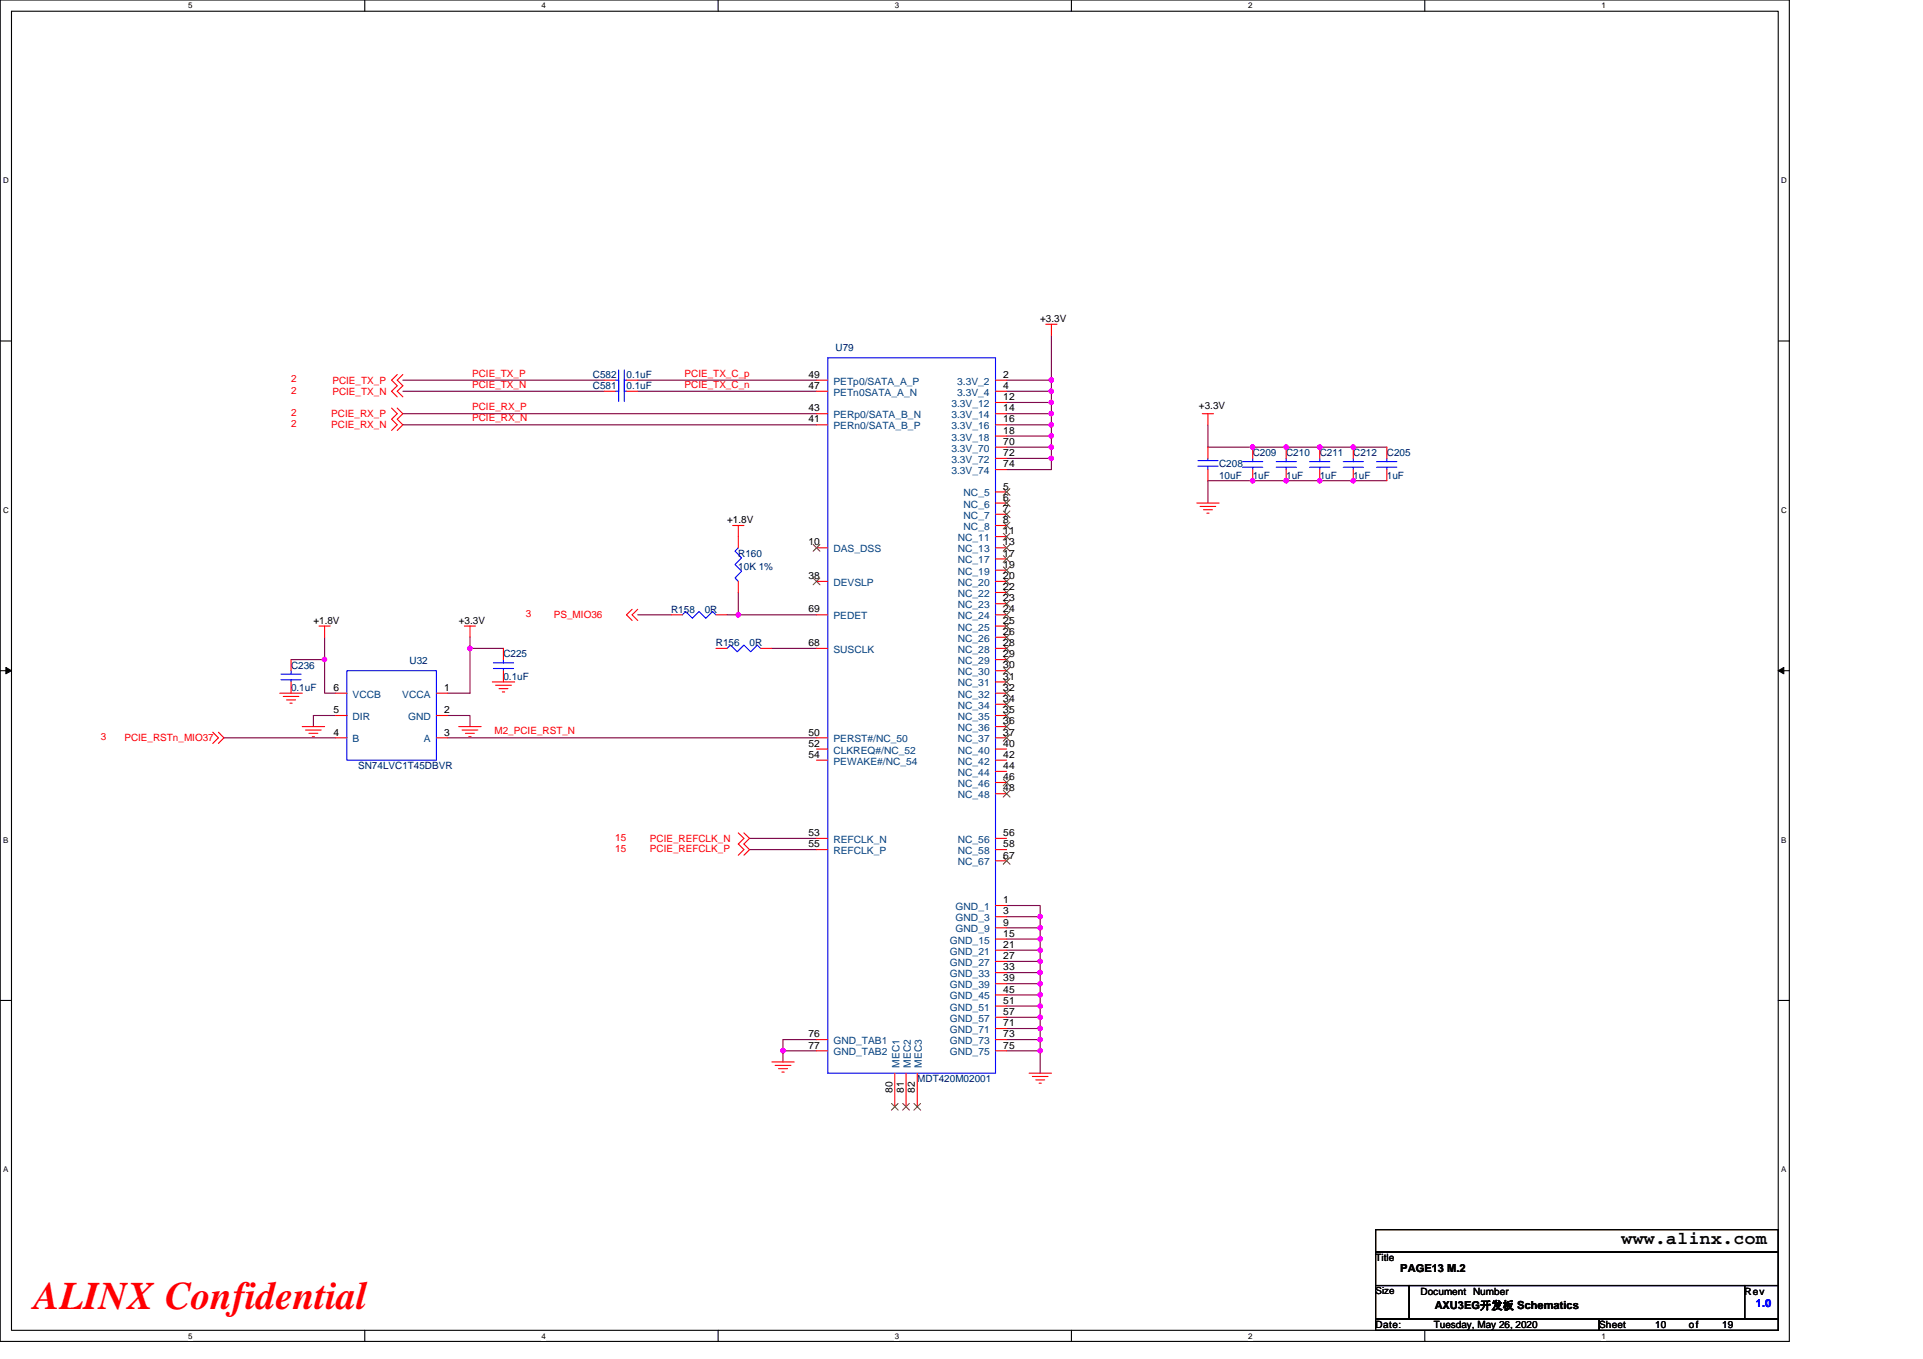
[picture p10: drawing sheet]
<svg xmlns="http://www.w3.org/2000/svg" width="297mm" height="210mm" viewBox="0 0 297 210" stroke-linecap="round" stroke-linejoin="round" font-family="sans-serif">
<path d="M0 0h276.4v207.3h-276.4zM1.8 1.7h272.9v203.8h-272.9z" fill="none" stroke="#000" stroke-width=".17"/>
<g fill="#fff">
<path d="M29.1 .2h.6v1.4h-.6z"/>
<path d="M29.1 205.7h.6v1.4h-.6z"/>
</g>
<path d="M56.3 0v1.7M56.3 205.5v1.8" fill="none" stroke="#000" stroke-width=".17"/>
<g fill="#fff">
<path d="M83.6 .2h.7v1.4h-.7z"/>
<path d="M83.6 205.7h.7v1.4h-.7z"/>
</g>
<path d="M110.9 0v1.7M110.9 205.5v1.8" fill="none" stroke="#000" stroke-width=".17"/>
<g fill="#fff">
<path d="M138.2 .2h.7v1.4h-.7z"/>
<path d="M138.2 205.7h.7v1.4h-.7z"/>
</g>
<path d="M165.5 0v1.7M165.5 205.5v1.8" fill="none" stroke="#000" stroke-width=".17"/>
<g fill="#fff">
<path d="M192.8 .2h.6v1.4h-.6z"/>
<path d="M192.8 205.7h.6v1.4h-.6z"/>
</g>
<path d="M220.1 0v1.7M220.1 205.5v1.8" fill="none" stroke="#000" stroke-width=".17"/>
<g fill="#fff">
<path d="M247.4 .2h.6v1.4h-.6z"/>
<path d="M247.4 205.7h.6v1.4h-.6z"/>
<path d="M.5 27.2h.8v1.4h-.8z"/>
<path d="M275.1 27.2h.9v1.4h-.9z"/>
<path d="M.5 78.1h.8v1.4h-.8z"/>
<path d="M275.1 78.1h.9v1.4h-.9z"/>
</g>
<path d="M0 52.7h1.8M274.7 52.7h1.7" fill="none" stroke="#000" stroke-width=".17"/>
<g fill="#fff">
<path d="M.5 129.1h.8v1.4h-.8z"/>
<path d="M275.1 129.1h.8v1.4h-.8z"/>
</g>
<path d="M0 103.6h1.8M274.7 103.6h1.7" fill="none" stroke="#000" stroke-width=".17"/>
<path d="M.9 103.1l.9 .5-.9 .5zM274.7 103.6l.8-.5v1z" fill="#000" stroke="#000" stroke-width=".15"/>
<g fill="#fff">
<path d="M.5 180h.8v1.4h-.8z"/>
<path d="M275.1 180h.8v1.4h-.8z"/>
</g>
<path d="M0 154.6h1.8M274.7 154.6h1.7M212.5 190h62.2v3.5h-62.2zM212.5 193.5h62.2v5.1h-62.2zM212.5 198.6h5.2v5.2h-5.2zM217.7 198.6h51.8v5.2h-51.8zM269.5 198.6h5.2v5.2h-5.2zM212.5 203.8h34.5v1.7h-34.5zM247 203.8h27.7v1.7h-27.7z" fill="none" stroke="#000" stroke-width=".17"/>
<g fill="none" stroke="#800040" stroke-width=".17">
<path d="M62.2 58.7h31.1M98.5 58.7h27.6M155.5 58.7h6.9M162.4 51.8v6.9M162.4 58.7v1.8M62.2 63.9h63.9M62.2 65.6h63.9M62.2 60.5h31.1M98.5 60.5h27.6M155.5 60.5h6.9M155.5 62.2h6.9M155.5 63.9h6.9"/>
<path d="M155.5 65.6h6.9M155.5 70.8h6.9v1.8h-6.9M155.5 67.4h6.9M155.5 69.1h6.9v1.7M162.4 60.5v1.7M162.4 63.9v1.7M162.4 62.2v1.7M162.4 65.6v1.8M162.4 67.4v1.7M186.6 65.6v3.5h27.6M214.2 74.3h-27.6v3.4M50.1 98.5v3.4"/>
<path d="M72.6 98.5v1.7M98.5 95h5.2M112.3 95h1.7M114 91.5v3.5M114 95h12.1M34.6 114h17.3M45 101.9h5.1M50.1 101.9v5.2h1.8M51.9 110.6h-3.5v1.7M69.1 110.6h3.5v1.7M69.1 114h57M72.6 100.2h5.2"/>
<path d="M72.6 100.2v6.9h-3.5M119.2 100.2h6.9M115.8 129.5h10.3M115.8 131.3h10.3M155.5 139.9h5.2v1.7M155.5 141.6h5.2v1.8M155.5 143.4h5.2M155.5 146.8h5.2M155.5 148.5h5.2M155.5 150.3h5.2M155.5 152h5.2M155.5 153.7h5.2"/>
<path d="M155.5 155.4h5.2M155.5 157.2h5.2M155.5 158.9h5.2M155.5 145.1h5.2M160.7 146.8v1.7M160.7 143.4v1.7M160.7 148.5v3.5M160.7 152v3.4M160.7 157.2v1.7M160.7 155.4v1.8M160.7 158.9v1.7M160.7 145.1v1.7"/>
<path d="M120.9 162.4v1.7M120.9 162.4h5.2M126.1 160.6h-5.2v1.8M155.5 160.6h5.2M155.5 162.4h5.2M160.7 160.6v1.8M160.7 162.4v3.4"/>
</g>
<g fill="#f0f" stroke="#f0f" stroke-width=".17">
<circle cx="209" cy="74.3" r=".34"/>
<circle cx="203.9" cy="74.3" r=".34"/>
<circle cx="193.5" cy="74.3" r=".34"/>
<circle cx="198.7" cy="74.3" r=".34"/>
<circle cx="193.5" cy="69.1" r=".34"/>
<circle cx="209" cy="69.1" r=".34"/>
<circle cx="203.9" cy="69.1" r=".34"/>
<circle cx="198.7" cy="69.1" r=".34"/>
<circle cx="162.4" cy="58.7" r=".34"/>
<circle cx="162.4" cy="65.6" r=".34"/>
<circle cx="162.4" cy="63.9" r=".34"/>
<circle cx="162.4" cy="62.2" r=".33"/>
<circle cx="162.4" cy="60.4" r=".34"/>
<circle cx="120.9" cy="162.3" r=".34"/>
<circle cx="160.7" cy="143.4" r=".34"/>
<circle cx="160.7" cy="148.5" r=".33"/>
<circle cx="160.7" cy="146.8" r=".34"/>
<circle cx="160.7" cy="150.3" r=".34"/>
<circle cx="160.7" cy="152" r=".34"/>
<circle cx="160.7" cy="153.7" r=".34"/>
<circle cx="160.7" cy="158.9" r=".34"/>
<circle cx="160.7" cy="157.2" r=".33"/>
<circle cx="160.7" cy="155.4" r=".34"/>
<circle cx="160.7" cy="160.6" r=".34"/>
<circle cx="160.7" cy="145.1" r=".34"/>
<circle cx="160.7" cy="162.3" r=".34"/>
<circle cx="160.7" cy="141.6" r=".34"/>
<circle cx="162.4" cy="67.3" r=".34"/>
<circle cx="162.4" cy="69.1" r=".34"/>
<circle cx="162.4" cy="70.8" r=".33"/>
<circle cx="72.6" cy="100.2" r=".34"/>
<circle cx="50.1" cy="101.9" r=".34"/>
<circle cx="114" cy="95" r=".34"/>
</g>
<g fill="none" stroke="#f00" stroke-width=".17">
<path d="M61.4 57.9l-.9 .8 .9 .9-.9 .9 .9 .8M62.2 57.9l-.8 .8 .8 .9-.8 .9 .8 .8M93.3 58.7h1.7M96.8 58.7h1.7M126.1 58.7h1.8M153.8 58.7h1.7M161.5 50.1h1.8M162.4 50.1v1.7M60.5 63.1l.9 .8-.9 .9 .9 .8-.9 .9M61.4 63.1l.8 .8-.8 .9 .8 .8-.8 .9M93.3 60.5h1.7M96.8 60.5h1.7"/>
<path d="M126.1 60.5h1.8M126.1 65.6h1.8M126.1 63.9h1.8M153.8 60.5h1.7M153.8 62.2h1.7M153.8 63.9h1.7M153.8 65.6h1.7M153.8 67.4h1.7M153.8 69.1h1.7M153.8 70.8h1.7M153.8 72.6h1.7M153.8 76h1.7"/>
<path d="M153.8 77.7h1.7M153.8 79.5h1.7M184.9 77.7h3.4M185.4 78.3h2.4M185.7 63.9h1.7M185.9 78.8h1.4M186.4 79.3h.4M186.6 63.9v1.7M186.6 69.1v1.7M186.6 72.6v1.7M193.5 72.6v1.7M193.5 69.1v1.7"/>
<path d="M198.7 72.6v1.7M198.7 69.1v1.7M203.9 72.6v1.7M203.9 69.1v1.7M209 72.6v1.7M209 69.1v1.7M214.2 72.6v1.7M214.2 69.1v1.7M49.3 96.7h1.7M50.1 96.7v1.8M71.7 96.7h1.7M72.6 96.7v1.8"/>
<path d="M97.6 94.1l-.8 .9 .8 .9M98.5 94.1l-.9 .9 .9 .9M103.7 95h1.7M110.6 95h1.7M113.2 81.2h1.7M114 81.2v3.4M114 89.8v1.7M126.1 84.6h1.8M126.1 89.8h1.8M126.1 95h1.8M153.8 81.2h1.7M153.8 82.9h1.7"/>
<path d="M153.8 84.6h1.7M153.8 86.4h1.7M153.8 88.1h1.7M153.8 89.8h1.7M153.8 91.5h1.7M153.8 95h1.7M153.8 96.7h1.7M153.8 98.5h1.7M153.8 93.3h1.7M32.9 113.1l.8 .9-.8 .9M33.7 113.1l.9 .9-.9 .9M43.2 107.1h3.5"/>
<path d="M43.7 107.6h2.5M44.3 108.1h1.4M44.8 108.6h.3M45 105.4v1.7M45 101.9v1.7M46.7 112.3h3.4M47.2 112.8h2.4M47.7 113.3h1.4M48.2 113.8h.4M51.9 114h1.7M51.9 110.6h1.7M51.9 107.1h1.7"/>
<path d="M67.4 107.1h1.7M67.4 110.6h1.7M67.4 114h1.7M70.9 112.3h3.4M71.4 112.8h2.4M71.9 113.3h1.4M72.4 113.8h.4M76 105.4h3.5M76.6 105.9h2.4M77.1 106.4h1.4M77.6 106.9h.4M77.8 103.6v1.8"/>
<path d="M77.8 100.2v1.7M110.6 100.2h1.7M117.5 100.2h1.7M126.1 100.2h1.8M126.1 114h1.8M126.1 115.7h1.8M126.1 117.5h1.8M153.8 115.7h1.7M153.8 119.2h1.7M153.8 117.5h1.7M153.8 100.2h1.7M153.8 101.9h1.7"/>
<path d="M153.8 103.6h1.7M153.8 105.4h1.7M153.8 107.1h1.7M153.8 108.8h1.7M153.8 110.6h1.7M153.8 112.3h1.7M153.8 114h1.7M114 128.7l.9 .8-.9 .9 .9 .9-.9 .8M114.9 128.7l.9 .8-.9 .9 .9 .9-.9 .8M126.1 131.3h1.8M126.1 129.5h1.8M153.8 120.9h1.7"/>
<path d="M153.8 122.6h1.7M153.8 133h1.7M153.8 129.5h1.7M153.8 131.3h1.7M153.8 139.9h1.7M153.8 141.6h1.7M153.8 143.4h1.7M153.8 145.1h1.7M153.8 146.8h1.7M153.8 148.5h1.7M153.8 150.3h1.7M153.8 152h1.7"/>
<path d="M153.8 153.7h1.7M153.8 155.4h1.7M153.8 157.2h1.7M153.8 158.9h1.7M119.2 164.1h3.5M119.7 164.6h2.5M120.3 165.1h1.3M120.8 165.7h.3M126.1 160.6h1.8M126.1 162.4h1.8M138.2 165.8v5.2M140 165.8v5.2"/>
<path d="M141.7 165.8v5.2M153.8 160.6h1.7M153.8 162.4h1.7M159 165.8h3.4M159.5 166.3h2.4M160 166.9h1.4M160.5 167.4h.3"/>
</g>
<g fill="none" stroke="#00f" stroke-width=".17">
<path d="M95 58.7h.6M95.6 57.2v3.1M95.6 58.9v3.1M96.4 57.2v3.1M96.4 58.9v3.1M96.4 58.7h.4M127.9 55.3h25.9v110.5h-25.9zM95 60.5h.6M96.4 60.5h.4M185 72h3.1M185 71.2h3.1M186.6 70.8v.4"/>
<path d="M186.6 72v.6M191.9 71.3h3.1M191.9 72.2h3.1M193.5 72.2v.4M193.5 70.8v.5M197.1 71.3h3.1M197.1 72.2h3.1M198.7 72.2v.4M198.7 70.8v.5M202.3 71.3h3.1M202.3 72.2h3.1M203.9 72.2v.4"/>
<path d="M203.9 70.8v.5M207.5 71.3h3.1M207.5 72.2h3.1M209 72.2v.4M209 70.8v.5M212.7 71.3h3.1M212.7 72.2h3.1M214.2 72.2v.4M214.2 70.8v.5M105.4 95l.5-.5 1.1 1 1-1 1 1 1.1-1 .5 .5M114 84.6l-.5 .6 1.1 1-1.1 1 1.1 1.1-1.1 1 .5 .5M43.4 104.2h3.1"/>
<path d="M43.4 105h3.1M45 105v.4M45 103.6v.6M53.6 103.6h13.8v13.9h-13.8zM76.2 102.4h3.1M76.2 103.3h3.1M77.8 103.3v.3M77.8 101.9v.5M112.3 100.2l.5-.5 1.1 1 1-1 1 1 1.1-1 .5 .5"/>
</g>
<g fill="none" stroke="#804000" stroke-width=".15">
<path d="M155 75.5l1 1M155 77.2l1 1.1M155 79l1 1M156 75.5l-1 1M156 77.2l-1 1.1M156 79l-1 1M125.6 84.1l1.1 1.1M125.6 89.3l1.1 1.1M126.6 84.1l-1 1.1M126.6 89.3l-1 1.1M155 80.7l1 1M155 82.4l1 1"/>
<path d="M155 84.1l1 1.1M155 85.9l1 1M155 87.6l1 1M155 89.3l1 1.1M155 91l1 1.1M155 94.5l1 1M155 96.2l1 1.1M155 98l1 1M155 99.7l1 1M155 92.8l1 1M156 80.7l-1 1M156 82.4l-1 1"/>
<path d="M156 84.1l-1 1.1M156 85.9l-1 1M156 87.6l-1 1M156 89.3l-1 1.1M156 91l-1 1.1M156 94.5l-1 1M156 96.2l-1 1.1M156 98l-1 1M156 99.7l-1 1M156 92.8l-1 1M155 101.4l1 1M155 103.1l1 1.1"/>
<path d="M155 104.9l1 1M155 106.6l1 1M155 108.3l1 1M155 110l1 1.1M155 111.8l1 1M155 113.5l1 1M156 101.4l-1 1M156 103.1l-1 1.1M156 104.9l-1 1M156 106.6l-1 1M156 108.3l-1 1M156 110l-1 1.1"/>
<path d="M156 111.8l-1 1M156 113.5l-1 1M155 120.4l1 1M155 122.1l1 1.1M155 132.5l1 1M156 120.4l-1 1M156 122.1l-1 1.1M156 132.5l-1 1M137.7 170.5l1 1M138.7 170.5l-1 1M139.4 170.5l1.1 1M140.5 170.5l-1.1 1"/>
<path d="M141.2 170.5l1 1M142.2 170.5l-1 1"/>
</g>
<text font-size="6" fill="#f00" x="5.2" y="202.3">ALINX Confidential</text>
<text font-size="2.8" x="250.5" y="192.3">www.alinx.com</text>
<g font-size="1.7">
<text x="216.3" y="196.6">PAGE13 M.2</text>
<text x="221.7" y="202.3">AXU3EG开发板 Schematics</text>
</g>
<text font-size="1.7" fill="#00f" x="271.2" y="202">1.0</text>
<g font-size="1.5">
<text x="160.7" y="49.8">+3.3V</text>
<text x="124.9" y="58.4">49</text>
<text x="155" y="58.4">2</text>
<text x="124.9" y="60.1">47</text>
<text x="124.9" y="65.3">41</text>
<text x="124.9" y="63.6">43</text>
<text x="155" y="61.8">12</text>
<text x="155" y="63.6">14</text>
<text x="155" y="65.3">16</text>
<text x="155" y="60.1">4</text>
<text x="185.2" y="63.2">+3.3V</text>
<text x="155" y="67">18</text>
<text x="155" y="68.7">70</text>
<text x="155" y="70.5">72</text>
<text x="155" y="72.2">74</text>
<text x="155" y="75.6">5</text>
<text x="155" y="77.4">6</text>
<text x="112.3" y="80.9">+1.8V</text>
<text x="155" y="82.6">11</text>
<text x="155" y="79.1">7</text>
<text x="155" y="80.8">8</text>
<text x="124.9" y="84.3">10</text>
<text x="124.9" y="89.5">38</text>
<text x="155" y="84.3">13</text>
<text x="155" y="86">17</text>
<text x="155" y="87.7">19</text>
<text x="155" y="89.5">20</text>
<text x="124.9" y="94.6">69</text>
<text x="155" y="91.2">22</text>
<text x="155" y="94.6">24</text>
<text x="155" y="92.9">23</text>
<text x="48.4" y="96.4">+1.8V</text>
<text x="70.9" y="96.4">+3.3V</text>
<text x="124.9" y="99.8">68</text>
<text x="155" y="96.4">25</text>
<text x="155" y="98.1">26</text>
<text x="155" y="99.8">28</text>
<text x="155" y="101.6">29</text>
<text x="51.5" y="106.7">6</text>
<text x="68.6" y="106.7">1</text>
<text x="155" y="103.3">30</text>
<text x="155" y="105">31</text>
<text x="155" y="106.7">32</text>
<text x="51.5" y="113.6">4</text>
<text x="51.5" y="110.2">5</text>
<text x="68.6" y="113.6">3</text>
<text x="68.6" y="110.2">2</text>
<text x="124.9" y="113.6">50</text>
<text x="155" y="108.5">34</text>
<text x="155" y="110.2">35</text>
<text x="155" y="111.9">36</text>
<text x="155" y="113.6">37</text>
<text x="124.9" y="115.4">52</text>
<text x="124.9" y="117.1">54</text>
<text x="155" y="115.4">40</text>
<text x="155" y="118.8">44</text>
<text x="155" y="117.1">42</text>
<text x="155" y="120.5">46</text>
<text x="155" y="122.3">48</text>
<text x="124.9" y="130.9">55</text>
<text x="124.9" y="129.2">53</text>
<text x="155" y="129.2">56</text>
<text x="155" y="130.9">58</text>
<text x="155" y="132.7">67</text>
<text x="155" y="139.6">1</text>
<text x="155" y="141.3">3</text>
<text x="155" y="143">9</text>
<text x="155" y="144.7">15</text>
<text x="155" y="146.5">21</text>
<text x="155" y="148.2">27</text>
<text x="155" y="149.9">33</text>
<text x="155" y="151.6">39</text>
<text x="155" y="153.4">45</text>
<text x="155" y="155.1">51</text>
<text x="124.9" y="160.3">76</text>
<text x="155" y="156.8">57</text>
<text x="155" y="158.6">71</text>
<text x="155" y="160.3">73</text>
<text x="124.9" y="162">77</text>
<text x="155" y="162">75</text>
<text x="137.9" y="168.8" transform="rotate(-90 137.9 168.8)">80</text>
<text x="139.6" y="168.8" transform="rotate(-90 139.6 168.8)">81</text>
<text x="141.3" y="168.8" transform="rotate(-90 141.3 168.8)">82</text>
<text x="212.5" y="194.9">Title</text>
<text x="212.5" y="200">Size</text>
<text x="219.4" y="200">Document Number</text>
<text x="269.5" y="200">Rev</text>
<text x="212.5" y="205.2">Date:</text>
<text x="221.5" y="205.2">Tuesday, May 26, 2020</text>
<text x="247" y="205.2">Sheet</text>
<text x="255.7" y="205.2">10</text>
<text x="260.9" y="205.2">of</text>
<text x="266" y="205.2">19</text>
</g>
<g font-size="1.5" fill="#f00">
<text x="45" y="59.1">2</text>
<text x="51.3" y="59.3">PCIE_TX_P</text>
<text x="72.9" y="58.2">PCIE_TX_P</text>
<text x="72.9" y="59.9">PCIE_TX_N</text>
<text x="105.7" y="58.2">PCIE_TX_C_p</text>
<text x="105.7" y="59.9">PCIE_TX_C_n</text>
<text x="45" y="60.8">2</text>
<text x="45" y="66">2</text>
<text x="45" y="64.3">2</text>
<text x="51.2" y="64.5">PCIE_RX_P</text>
<text x="51.3" y="61">PCIE_TX_N</text>
<text x="72.9" y="63.4">PCIE_RX_P</text>
<text x="72.9" y="65.1">PCIE_RX_N</text>
<text x="51.2" y="66.2">PCIE_RX_N</text>
<text x="81.2" y="95.4">3</text>
<text x="85.6" y="95.5">PS_MIO36</text>
<text x="76.4" y="113.5">M2_PCIE_RST_N</text>
<text x="15.6" y="114.4">3</text>
<text x="19.2" y="114.5">PCIE_RSTn_MIO37</text>
<text x="95" y="131.6">15</text>
<text x="95" y="129.9">15</text>
<text x="100.4" y="131.6">PCIE_REFCLK_P</text>
<text x="100.4" y="130.1">PCIE_REFCLK_N</text>
</g>
<g font-size="1.5" fill="#000080">
<text x="91.6" y="58.4">C582</text>
<text x="96.8" y="58.4">0.1uF</text>
<text x="129.1" y="54.3">U79</text>
<text x="91.6" y="60.1">C581</text>
<text x="96.8" y="60.1">0.1uF</text>
<text x="193.5" y="70.5">C209</text>
<text x="198.7" y="70.5">C210</text>
<text x="203.9" y="70.5">C211</text>
<text x="209" y="70.5">C212</text>
<text x="214.2" y="70.5">C205</text>
<text x="188.3" y="72.2">C208</text>
<text x="188.3" y="74">10uF</text>
<text x="193.5" y="74">1uF</text>
<text x="198.7" y="74">1uF</text>
<text x="203.9" y="74">1uF</text>
<text x="209" y="74">1uF</text>
<text x="214.2" y="74">1uF</text>
<text x="114" y="86">R160</text>
<text x="114" y="88.1">10K 1%</text>
<text x="103.7" y="94.7">R158</text>
<text x="108.9" y="94.7">0R</text>
<text x="77.8" y="101.6">C225</text>
<text x="110.6" y="99.9">R156</text>
<text x="115.8" y="99.9">0R</text>
<text x="45" y="103.3">C236</text>
<text x="45" y="106.8">0.1uF</text>
<text x="63.3" y="102.6">U32</text>
<text x="77.8" y="105">0.1uF</text>
<text x="55.3" y="118.9">SN74LVC1T45DBVR</text>
<text x="141.7" y="167.2">MDT420M02001</text>
</g>
<g font-size="1.5" fill="#004080">
<text x="128.7" y="59.4">PETp0/SATA_A_P</text>
<text x="147.8" y="59.4">3.3V_2</text>
<text x="128.7" y="61.2">PETn0SATA_A_N</text>
<text x="128.7" y="64.6">PERp0/SATA_B_N</text>
<text x="147" y="62.9">3.3V_12</text>
<text x="147" y="64.6">3.3V_14</text>
<text x="147.8" y="61.2">3.3V_4</text>
<text x="128.7" y="66.3">PERn0/SATA_B_P</text>
<text x="147" y="66.3">3.3V_16</text>
<text x="147" y="68.1">3.3V_18</text>
<text x="147" y="69.8">3.3V_70</text>
<text x="147" y="71.5">3.3V_72</text>
<text x="147" y="73.3">3.3V_74</text>
<text x="148.8" y="76.7">NC_5</text>
<text x="148" y="83.6">NC_11</text>
<text x="148.8" y="78.4">NC_6</text>
<text x="148.8" y="80.2">NC_7</text>
<text x="148.8" y="81.9">NC_8</text>
<text x="128.7" y="85.3">DAS_DSS</text>
<text x="148" y="85.3">NC_13</text>
<text x="148" y="87.1">NC_17</text>
<text x="148" y="88.8">NC_19</text>
<text x="128.7" y="90.5">DEVSLP</text>
<text x="128.7" y="95.7">PEDET</text>
<text x="148" y="90.5">NC_20</text>
<text x="148" y="92.2">NC_22</text>
<text x="148" y="95.7">NC_24</text>
<text x="148" y="94">NC_23</text>
<text x="128.7" y="100.9">SUSCLK</text>
<text x="148" y="97.4">NC_25</text>
<text x="148" y="99.2">NC_26</text>
<text x="148" y="100.9">NC_28</text>
<text x="54.5" y="107.8">VCCB</text>
<text x="62.1" y="107.8">VCCA</text>
<text x="148" y="102.6">NC_29</text>
<text x="148" y="104.3">NC_30</text>
<text x="148" y="106.1">NC_31</text>
<text x="148" y="107.8">NC_32</text>
<text x="54.5" y="111.3">DIR</text>
<text x="63" y="111.3">GND</text>
<text x="148" y="109.5">NC_34</text>
<text x="148" y="111.3">NC_35</text>
<text x="148" y="113">NC_36</text>
<text x="54.5" y="114.7">B</text>
<text x="65.5" y="114.7">A</text>
<text x="128.7" y="114.7">PERST#/NC_50</text>
<text x="128.7" y="116.4">CLKREQ#/NC_52</text>
<text x="128.7" y="118.2">PEWAKE#/NC_54</text>
<text x="148" y="116.4">NC_40</text>
<text x="148" y="119.9">NC_44</text>
<text x="148" y="118.2">NC_42</text>
<text x="148" y="114.7">NC_37</text>
<text x="148" y="121.6">NC_46</text>
<text x="148" y="123.3">NC_48</text>
<text x="128.7" y="132">REFCLK_P</text>
<text x="128.7" y="130.2">REFCLK_N</text>
<text x="148" y="130.2">NC_56</text>
<text x="148" y="132">NC_58</text>
<text x="148" y="133.7">NC_67</text>
<text x="147.6" y="140.6">GND_1</text>
<text x="147.6" y="142.3">GND_3</text>
<text x="146.7" y="145.8">GND_15</text>
<text x="146.7" y="147.5">GND_21</text>
<text x="146.7" y="149.2">GND_27</text>
<text x="147.6" y="144.1">GND_9</text>
<text x="146.7" y="151">GND_33</text>
<text x="146.7" y="152.7">GND_39</text>
<text x="146.7" y="154.4">GND_45</text>
<text x="128.7" y="161.3">GND_TAB1</text>
<text x="146.7" y="156.1">GND_51</text>
<text x="146.7" y="157.9">GND_57</text>
<text x="146.7" y="159.6">GND_71</text>
<text x="146.7" y="161.3">GND_73</text>
<text x="128.7" y="163.1">GND_TAB2</text>
<text x="138.9" y="165" transform="rotate(-90 138.9 165)">MEC1</text>
<text x="140.7" y="165" transform="rotate(-90 140.7 165)">MEC2</text>
<text x="142.4" y="165" transform="rotate(-90 142.4 165)">MEC3</text>
<text x="146.7" y="163.1">GND_75</text>
</g>
<g font-size="1.2">
<text x="29.1" y="1.3">5</text>
<text x="83.6" y="1.3">4</text>
<text x="138.2" y="1.3">3</text>
<text x="192.8" y="1.3">2</text>
<text x="247.4" y="1.3">1</text>
<text x=".5" y="28.3">D</text>
<text x="275.1" y="28.3">D</text>
<text x=".5" y="79.2">C</text>
<text x="275.1" y="79.2">C</text>
<text x=".5" y="130.2">B</text>
<text x="275.1" y="130.2">B</text>
<text x=".5" y="181.1">A</text>
<text x="275.1" y="181.1">A</text>
<text x="29.1" y="206.8">5</text>
<text x="83.6" y="206.8">4</text>
<text x="138.2" y="206.8">3</text>
<text x="192.8" y="206.8">2</text>
<text x="247.4" y="206.8">1</text>
</g>
</svg>
